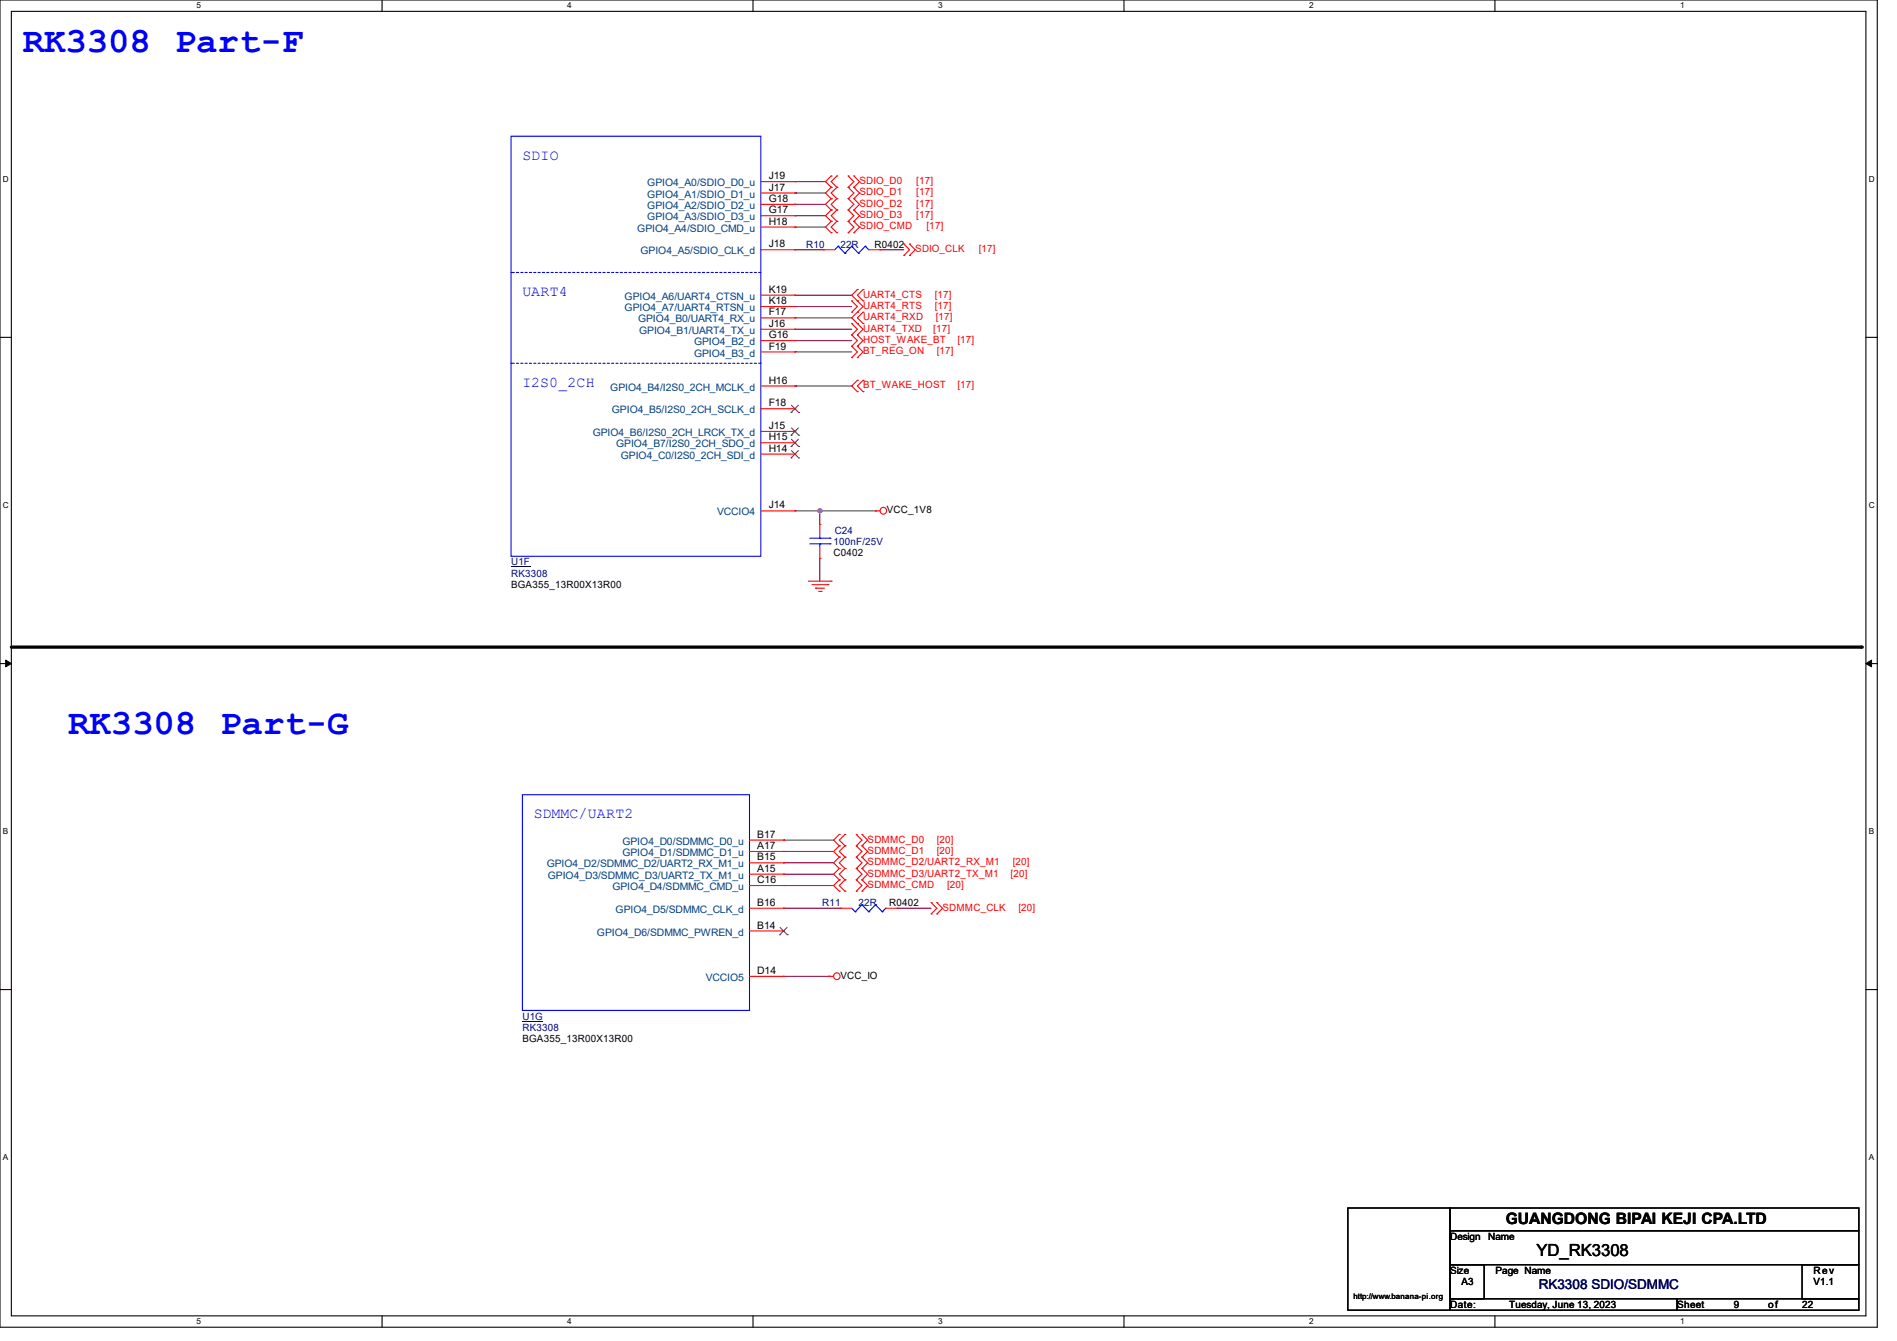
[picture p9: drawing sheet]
<svg xmlns="http://www.w3.org/2000/svg" width="297mm" height="210mm" viewBox="0 0 297 210" stroke-linecap="round" stroke-linejoin="round" font-family="sans-serif">
<path d="M0 0h293.9v207.9h-293.9zM1.8 1.8h290.3v204.3h-290.3z" fill="none" stroke="#000" stroke-width=".17"/>
<g fill="#fff">
<path d="M30.8 .2h.7v1.4h-.7z"/>
<path d="M30.8 206.2h.7v1.4h-.7z"/>
</g>
<path d="M59.8 0v1.8M59.8 206.1v1.8" fill="none" stroke="#000" stroke-width=".17"/>
<g fill="#fff">
<path d="M88.8 .2h.7v1.4h-.7z"/>
<path d="M88.8 206.2h.7v1.4h-.7z"/>
</g>
<path d="M117.9 0v1.8M117.9 206.1v1.8" fill="none" stroke="#000" stroke-width=".17"/>
<g fill="#fff">
<path d="M146.9 .2h.7v1.4h-.7z"/>
<path d="M146.9 206.2h.7v1.4h-.7z"/>
</g>
<path d="M176 0v1.8M176 206.1v1.8" fill="none" stroke="#000" stroke-width=".17"/>
<g fill="#fff">
<path d="M205 .2h.7v1.4h-.7z"/>
<path d="M205 206.2h.7v1.4h-.7z"/>
</g>
<path d="M234.1 0v1.8M234.1 206.1v1.8" fill="none" stroke="#000" stroke-width=".17"/>
<g fill="#fff">
<path d="M263.1 .2h.6v1.4h-.6z"/>
<path d="M263.1 206.2h.6v1.4h-.6z"/>
<path d="M.5 27.3h.9v1.4h-.9z"/>
<path d="M292.6 27.3h.9v1.4h-.9z"/>
<path d="M.5 78.4h.9v1.4h-.9z"/>
<path d="M292.6 78.4h.9v1.4h-.9z"/>
</g>
<path d="M0 52.8h1.8M292.1 52.8h1.8" fill="none" stroke="#000" stroke-width=".17"/>
<g fill="#fff">
<path d="M.5 129.5h.8v1.4h-.8z"/>
<path d="M292.6 129.5h.8v1.4h-.8z"/>
</g>
<path d="M0 103.9h1.8M292.1 103.9h1.8" fill="none" stroke="#000" stroke-width=".17"/>
<path d="M.9 103.4l.9 .5-.9 .5zM292.1 103.9l.9-.5v1z" fill="#000" stroke="#000" stroke-width=".16"/>
<g fill="#fff">
<path d="M.5 180.5h.8v1.4h-.8z"/>
<path d="M292.6 180.5h.8v1.4h-.8z"/>
</g>
<path d="M0 155h1.8M292.1 155h1.8M211 189.2h16v16h-16zM227 189.2h64v3.5h-64zM227 192.7h64v5.4h-64zM227 198.1h5.4v5.3h-5.4zM282.2 198.1h8.8v5.3h-8.8zM227 203.4h35.6v1.8h-35.6zM262.6 203.4h28.4v1.8h-28.4z" fill="none" stroke="#000" stroke-width=".17"/>
<path d="M1.8 101.3h289.6" fill="none" stroke="#000" stroke-width=".51"/>
<circle cx="291.4" cy="101.3" r=".25" fill="#000"/>
<g fill="none" stroke="#800040" stroke-width=".17">
<path d="M124.5 33.8h.1M124.5 39.1h.1M124.5 35.6h.1M124.5 28.4h.1M124.5 30.2h.1M124.5 32h.1M124.5 33.8h4.7M124.5 39.1h4.4M124.5 35.6h4.7M124.5 28.4h4.7M124.5 30.2h4.7M124.5 32h4.7"/>
<path d="M137.8 39.1h.1M137.8 39.1h3.7M124.5 51.6h.1M124.5 49.8h.1M124.5 46.2h.1M124.5 48h.1M124.5 55.1h.1M124.5 53.3h.1M124.5 51.6h8.8M124.5 49.8h8.8M124.5 46.2h8.8M124.5 48h8.8"/>
<path d="M124.5 55.1h8.8M124.5 53.3h8.8M124.5 60.5h.1M124.5 60.5h8.8M124.5 80h.1M124.5 80h12.6M128.4 80h.1M128.4 87.5h.1M128.4 80v2.1M128.4 87.5v3.5M137.1 80h.1M122.7 135.1h.1"/>
<path d="M122.7 136.9h.1M122.7 131.6h.1M122.7 133.3h.1M122.7 138.7h.1M122.7 135.1h7.8M122.7 136.9h7.8M122.7 131.6h7.8M122.7 133.3h7.8M122.7 138.7h7.8M122.7 142.2h.1M122.7 152.9h7.1M122.7 142.2h8.9"/>
<path d="M129.8 152.9h.1M140.5 142.2h.1M140.5 142.2h5.3"/>
</g>
<circle cx="128.4" cy="80" r=".33" fill="#f0f" stroke="#f0f" stroke-width=".17"/>
<g fill="none" stroke="#f00" stroke-width=".17">
<path d="M119.1 28.4h5.4M119.1 30.2h5.4M119.1 32h5.4M119.1 33.8h5.4M119.1 35.6h5.4M119.1 39.1h5.4M124.5 28.4h.1M124.5 30.2h.1M124.5 32h.1M124.5 33.8h.1M124.5 35.6h.1M124.5 39.1h.1"/>
<path d="M128.9 39.1h.1M128.9 39.1h1.8M130.1 34.7h.1M130.1 32.9h.1M130.1 31.1h.1M130.1 29.3h.1M130.1 27.6h.1M130.1 36.4h.1M130.1 32.9l-.9 .9 .9 .9M130.1 27.6l-.9 .8 .9 .9M130.1 31.1l-.9 .9 .9 .9M130.1 29.3l-.9 .9 .9 .9"/>
<path d="M130.1 34.7l-.9 .9 .9 .8M131 32.9h.1M131 34.7h.1M131 31.1h.1M131 29.3h.1M131 27.6h.1M131 36.4h.1M131 32.9l-.9 .9 .9 .9M131 29.3l-.9 .9 .9 .9M131 31.1l-.9 .9 .9 .9M131 27.6l-.9 .8 .9 .9M131 34.7l-.9 .9 .9 .8"/>
<path d="M132.8 32.9h.1M132.8 34.7h.1M132.8 31.1h.1M132.8 29.3h.1M132.8 27.6h.1M132.8 36.4h.1M132.8 29.3l.9 .9-.9 .9M132.8 32.9l.9 .9-.9 .9M132.8 27.6l.9 .8-.9 .9M132.8 31.1l.9 .9-.9 .9M132.8 34.7l.9 .9-.9 .8M133.7 32.9h.1"/>
<path d="M133.7 34.7h.1M133.7 31.1h.1M133.7 29.3h.1M133.7 27.6h.1M133.7 36.4h.1M133.7 27.6l.9 .8-.9 .9M133.7 32.9l.9 .9-.9 .9M133.7 31.1l.9 .9-.9 .9M133.7 29.3l.9 .9-.9 .9M133.7 34.7l.9 .9-.9 .8M136 39.1h1.8M137.8 39.1h.1"/>
<path d="M141.5 38.2h.1M141.5 38.2l.9 .9-.9 .9M142.4 38.2h.1M142.4 38.2l.9 .9-.9 .9M119.1 46.2h5.4M119.1 48h5.4M119.1 49.8h5.4M119.1 51.6h5.4M119.1 53.3h5.4M119.1 55.1h5.4M124.5 46.2h.1M124.5 48h.1"/>
<path d="M124.5 49.8h.1M124.5 51.6h.1M124.5 53.3h.1M124.5 55.1h.1M133.3 52.5h.1M133.3 54.2h.1M133.3 56h.1M133.3 47.1h.1M133.3 48.9h.1M133.3 50.7h.1M133.3 52.5l.9 .8-.9 .9M133.3 54.2l.9 .9-.9 .9"/>
<path d="M133.3 47.1l.9 .9-.9 .9M133.3 50.7l.9 .9-.9 .9M134.2 59.6h.1M134.2 52.5h.1M134.2 54.2h.1M134.2 56h.1M134.2 47.1h.1M134.2 45.3h.1M134.2 48.9h.1M134.2 50.7h.1M134.2 59.6l-.9 .9 .9 .8M134.2 52.5l.9 .8-.9 .9"/>
<path d="M134.2 54.2l.9 .9-.9 .9M134.2 45.3l-.9 .9 1.8 1.8-1.8 1.8 1.8 1.8-.9 .9M135.1 59.6h.1M135.1 45.3h.1M135.1 47.1h.1M135.1 48.9h.1M135.1 50.7h.1M135.1 59.6l-.9 .9 .9 .8M135.1 45.3l-.9 .9 .9 .9M135.1 48.9l-.9 .9 .9 .9M141.5 40h.1M142.4 40h.1"/>
<path d="M119.1 60.5h5.4M119.1 64h5.4M119.1 67.6h5.4M119.1 69.3h5.4M119.1 71.1h5.4M124.5 60.5h.1M124.5 64h.1M124.5 67.6h.1M124.5 69.3h.1M124.5 71.1h.1M134.2 61.3h.1M135.1 61.3h.1"/>
<path d="M119.1 80h5.4M124.5 80h.1M126.6 91h3.5M127.1 91.6h2.5M127.7 92.1h.1M127.7 92.1h1.4M128.2 92.6h.4M128.4 82.1h.1M128.4 87.5h.1M128.4 82.1v1.8M128.4 85.7v1.8M128.6 92.6h.1"/>
<path d="M129.6 91.6h.1M130.1 91h.1M137.1 80h.1M137.1 80h.7M117.3 131.6h5.4M117.3 133.3h5.4M117.3 135.1h5.4M117.3 136.9h5.4M117.3 138.7h5.4M122.7 131.6h.1M122.7 133.3h.1M122.7 135.1h.1"/>
<path d="M122.7 136.9h.1M122.7 138.7h.1M131.4 134.2h.1M131.4 132.5h.1M131.4 130.7h.1M131.4 136h.1M131.4 137.8h.1M131.4 139.6h.1M131.4 132.5l-.9 .8 .9 .9M131.4 137.8l-.9 .9 .9 .9M131.4 130.7l-.9 .9 .9 .9M131.4 136l-.9 .9 .9 .9"/>
<path d="M131.4 134.2l-.9 .9 .9 .9M132.3 132.5h.1M132.3 134.2h.1M132.3 130.7h.1M132.3 136h.1M132.3 137.8h.1M132.3 139.6h.1M132.3 132.5l-.9 .8 .9 .9M132.3 136l-.9 .9 .9 .9M132.3 130.7l-.9 .9 .9 .9M132.3 134.2l-.9 .9 .9 .9M132.3 137.8l-.9 .9 .9 .9"/>
<path d="M134.1 132.5h.1M134.1 134.2h.1M134.1 130.7h.1M134.1 136h.1M134.1 137.8h.1M134.1 139.6h.1M134.1 136l.9 .9-.9 .9M134.1 132.5l.9 .8-.9 .9M134.1 134.2l.9 .9-.9 .9M134.1 130.7l.9 .9-.9 .9M134.1 137.8l.9 .9-.9 .9M135 132.5h.1"/>
<path d="M135 134.2h.1M135 130.7h.1M135 136h.1M135 137.8h.1M135 139.6h.1M135 137.8l.8 .9-.8 .9M135 132.5l.8 .8-.8 .9M135 136l.8 .9-.8 .9M135 130.7l.8 .9-.8 .9M135 134.2l.8 .9-.8 .9M117.3 152.9h5.4M117.3 142.2h5.4"/>
<path d="M117.3 145.8h5.4M122.7 152.9h.1M122.7 142.2h.1M122.7 145.8h.1M129.8 152.9h.1M129.8 152.9h.7M131.6 142.2h.1M131.6 142.2h1.7M138.7 142.2h1.8M140.5 142.2h.1M145.8 141.4h.1M145.8 143.1h.1"/>
<path d="M145.8 141.4l.9 .8-.9 .9M146.7 141.4h.1M146.7 143.1h.1M146.7 141.4l.9 .8-.9 .9"/>
<circle cx="138.3" cy="80" r=".52"/>
<circle cx="131" cy="152.9" r=".52"/>
</g>
<g fill="none" stroke="#00f" stroke-width=".17">
<path d="M80 21.3h39.1v65.8h-39.1zM131.2 38.6h.1M131.2 38.6l-.5 .5M131.2 38.6l1.1 1.1M132.3 39.7h.1M133.3 38.6h.1M133.3 38.6l-1 1.1M133.3 38.6l1.1 1.1M134.4 39.7h.1M135.5 38.6h.1M135.5 38.6l-1.1 1.1M135.5 38.6l.5 .5"/>
<path d="M136 39.1h.1M126.8 85.2h3.2M126.8 84.3h3.2M128.4 84.3h.1M128.4 85.2h.1M128.4 83.9v.4M128.4 85.2v.5M130 85.2h.1M130 84.3h.1M81.8 124.5h35.5v33.7h-35.5zM133.3 142.2l.6 .6M133.9 142.8h.1"/>
<path d="M135 141.7h.1M135 141.7l-1.1 1.1M135 141.7l1 1.1M136 142.8h.1M137.1 141.7h.1M137.1 141.7l-1.1 1.1M137.1 141.7l1 1.1M138.1 142.8h.1M138.7 142.2h.1M138.7 142.2l-.6 .6"/>
</g>
<path d="M80 88.8h3M81.8 159.9h3.2" fill="none" stroke="#000080" stroke-width=".16"/>
<g fill="none" stroke="#804000" stroke-width=".16">
<path d="M123.9 64.6h.1M123.9 68.2h.1M123.9 69.9h.1M123.9 71.7h.1M123.9 63.5l1.2 1.1M123.9 67l1.2 1.2M123.9 68.8l1.2 1.1M123.9 70.6l1.2 1.1M125 63.5l-1.1 1.1M125 67l-1.1 1.2M125 68.8l-1.1 1.1M125 70.6l-1.1 1.1"/>
<path d="M125.1 64.6h.1M125.1 68.2h.1M125.1 69.9h.1M125.1 71.7h.1M122.1 146.4h.1M122.1 145.2l1.2 1.2M123.2 145.2l-1.1 1.2M123.3 146.4h.1"/>
</g>
<path d="M80 56.9h.1M80 42.7h.1M119.1 56.9h-39.1M119.1 42.7h-39.1" fill="none" stroke="#00f" stroke-width=".17" stroke-dasharray=".3 .3"/>
<g font-size="5.6" fill="#00f">
<text x="3.6" y="8.2">RK3308 Part-F</text>
<text x="10.7" y="114.9">RK3308 Part-G</text>
</g>
<text font-size="2.6" x="240.6" y="196.7">YD_RK3308</text>
<text font-size="2.5" x="235.8" y="191.8">GUANGDONG BIPAI KEJI CPA.LTD</text>
<g font-size="2.3" fill="#00f">
<text x="81.8" y="25">SDIO</text>
<text x="81.8" y="46.4">UART4</text>
<text x="81.8" y="60.6">I2S0_2CH</text>
<text x="83.6" y="128.1">SDMMC/UART2</text>
</g>
<text font-size="2.1" fill="#000080" x="240.9" y="201.8">RK3308 SDIO/SDMMC</text>
<g font-size="1.6" fill="#004080">
<text x="101.3" y="29.2">GPIO4_A0/SDIO_D0_u</text>
<text x="101.3" y="30.9">GPIO4_A1/SDIO_D1_u</text>
<text x="101.3" y="32.7">GPIO4_A2/SDIO_D2_u</text>
<text x="101.3" y="34.5">GPIO4_A3/SDIO_D3_u</text>
<text x="99.8" y="36.3">GPIO4_A4/SDIO_CMD_u</text>
<text x="100.3" y="39.8">GPIO4_A5/SDIO_CLK_d</text>
<text x="97.8" y="46.9">GPIO4_A6/UART4_CTSN_u</text>
<text x="97.8" y="48.7">GPIO4_A7/UART4_RTSN_u</text>
<text x="99.9" y="50.5">GPIO4_B0/UART4_RX_u</text>
<text x="100.1" y="52.3">GPIO4_B1/UART4_TX_u</text>
<text x="108.7" y="54.1">GPIO4_B2_d</text>
<text x="108.7" y="55.8">GPIO4_B3_d</text>
<text x="95.5" y="61.2">GPIO4_B4/I2S0_2CH_MCLK_d</text>
<text x="95.8" y="64.7">GPIO4_B5/I2S0_2CH_SCLK_d</text>
<text x="92.8" y="68.3">GPIO4_B6/I2S0_2CH_LRCK_TX_d</text>
<text x="96.5" y="70.1">GPIO4_B7/I2S0_2CH_SDO_d</text>
<text x="97.2" y="71.8">GPIO4_C0/I2S0_2CH_SDI_d</text>
<text x="112.3" y="80.7">VCCIO4</text>
<text x="85.6" y="135.8">GPIO4_D2/SDMMC_D2/UART2_RX_M1_u</text>
<text x="85.8" y="137.6">GPIO4_D3/SDMMC_D3/UART2_TX_M1_u</text>
<text x="97.4" y="132.3">GPIO4_D0/SDMMC_D0_u</text>
<text x="97.4" y="134.1">GPIO4_D1/SDMMC_D1_u</text>
<text x="95.9" y="139.4">GPIO4_D4/SDMMC_CMD_u</text>
<text x="96.4" y="143">GPIO4_D5/SDMMC_CLK_d</text>
<text x="93.5" y="146.5">GPIO4_D6/SDMMC_PWREN_d</text>
<text x="110.5" y="153.6">VCCIO5</text>
</g>
<g font-size="1.6">
<text x="120.4" y="28.1">J19</text>
<text x="120.4" y="29.8">J17</text>
<text x="120.4" y="31.6">G18</text>
<text x="120.4" y="33.4">G17</text>
<text x="120.4" y="35.2">H18</text>
<text x="120.4" y="38.7">J18</text>
<text x="136.9" y="38.8">R0402</text>
<text x="120.4" y="45.8">K19</text>
<text x="120.4" y="47.6">K18</text>
<text x="120.4" y="49.4">F17</text>
<text x="120.4" y="51.2">J16</text>
<text x="120.4" y="53">G16</text>
<text x="120.4" y="54.7">F19</text>
<text x="120.4" y="60.1">H16</text>
<text x="120.4" y="63.6">F18</text>
<text x="120.4" y="67.2">J15</text>
<text x="120.4" y="69">H15</text>
<text x="120.4" y="70.7">H14</text>
<text x="120.4" y="79.6">J14</text>
<text x="138.9" y="80.4">VCC_1V8</text>
<text x="130.5" y="87.1">C0402</text>
<text x="80" y="92.1">BGA355_13R00X13R00</text>
<text x="118.6" y="131.2">B17</text>
<text x="118.6" y="133">A17</text>
<text x="118.6" y="134.7">B15</text>
<text x="118.6" y="136.5">A15</text>
<text x="118.6" y="138.3">C16</text>
<text x="118.6" y="141.9">B16</text>
<text x="139.2" y="141.9">R0402</text>
<text x="118.6" y="145.4">B14</text>
<text x="118.6" y="152.5">D14</text>
<text x="131.6" y="153.3">VCC_IO</text>
<text x="81.8" y="163.2">BGA355_13R00X13R00</text>
<text x="227" y="194.2">Design</text>
<text x="233" y="194.2">Name</text>
<text x="227" y="199.5">Size</text>
<text x="228.8" y="201.3">A3</text>
<text x="234.1" y="199.5">Page Name</text>
<text x="283.9" y="201.3">V1.1</text>
<text x="283.9" y="199.5">Rev</text>
<text x="227" y="204.9">Date:</text>
<text x="236.3" y="204.8">Tuesday, June 13, 2023</text>
<text x="262.6" y="204.9">Sheet</text>
<text x="271.5" y="204.8">9</text>
<text x="276.8" y="204.9">of</text>
<text x="282.1" y="204.8">22</text>
</g>
<g font-size="1.6" fill="#f00">
<text x="134.6" y="28.8">SDIO_D0</text>
<text x="143.5" y="28.8">[17]</text>
<text x="134.6" y="34.2">SDIO_D3</text>
<text x="134.6" y="32.4">SDIO_D2</text>
<text x="134.6" y="30.6">SDIO_D1</text>
<text x="134.6" y="35.9">SDIO_CMD</text>
<text x="143.5" y="34.2">[17]</text>
<text x="143.5" y="32.4">[17]</text>
<text x="143.5" y="30.6">[17]</text>
<text x="145.1" y="35.9">[17]</text>
<text x="143.3" y="39.5">SDIO_CLK</text>
<text x="153.2" y="39.5">[17]</text>
<text x="135.1" y="46.6">UART4_CTS</text>
<text x="146.3" y="46.6">[17]</text>
<text x="135.1" y="53.7">HOST_WAKE_BT</text>
<text x="135.1" y="48.4">UART4_RTS</text>
<text x="135.1" y="50.2">UART4_RXD</text>
<text x="135.1" y="51.9">UART4_TXD</text>
<text x="146.1" y="51.9">[17]</text>
<text x="146.3" y="48.4">[17]</text>
<text x="146.5" y="50.2">[17]</text>
<text x="149.9" y="53.7">[17]</text>
<text x="135.1" y="55.5">BT_REG_ON</text>
<text x="146.7" y="55.5">[17]</text>
<text x="135.1" y="60.8">BT_WAKE_HOST</text>
<text x="149.9" y="60.8">[17]</text>
<text x="135.8" y="131.9">SDMMC_D0</text>
<text x="146.7" y="131.9">[20]</text>
<text x="135.8" y="133.7">SDMMC_D1</text>
<text x="135.8" y="135.5">SDMMC_D2/UART2_RX_M1</text>
<text x="135.8" y="137.3">SDMMC_D3/UART2_TX_M1</text>
<text x="146.7" y="133.7">[20]</text>
<text x="158.2" y="137.3">[20]</text>
<text x="158.6" y="135.5">[20]</text>
<text x="135.8" y="139.1">SDMMC_CMD</text>
<text x="147.6" y="142.6">SDMMC_CLK</text>
<text x="148.3" y="139.1">[20]</text>
<text x="159.5" y="142.6">[20]</text>
</g>
<g font-size="1.6" fill="#000080">
<text x="126.2" y="38.8">R10</text>
<text x="131.6" y="38.8">22R</text>
<text x="130.7" y="83.6">C24</text>
<text x="80" y="88.6">U1F</text>
<text x="130.5" y="85.3">100nF/25V</text>
<text x="80" y="90.3">RK3308</text>
<text x="128.7" y="141.9">R11</text>
<text x="134.4" y="141.9">22R</text>
<text x="81.8" y="159.7">U1G</text>
<text x="81.8" y="161.5">RK3308</text>
</g>
<g font-size="1.3">
<text x="30.8" y="1.3">5</text>
<text x="88.8" y="1.3">4</text>
<text x="146.9" y="1.3">3</text>
<text x="205" y="1.3">2</text>
<text x="263.1" y="1.3">1</text>
<text x=".5" y="28.4">D</text>
<text x="292.6" y="28.4">D</text>
<text x=".5" y="79.5">C</text>
<text x="292.6" y="79.5">C</text>
<text x=".5" y="130.6">B</text>
<text x="292.6" y="130.6">B</text>
<text x=".5" y="181.7">A</text>
<text x="292.6" y="181.7">A</text>
<text x="30.8" y="207.4">5</text>
<text x="88.8" y="207.4">4</text>
<text x="146.9" y="207.4">3</text>
<text x="205" y="207.4">2</text>
<text x="263.1" y="207.4">1</text>
</g>
<text font-size="1.2" x="211.9" y="203.5">http://www.banana-pi.org</text>
</svg>
